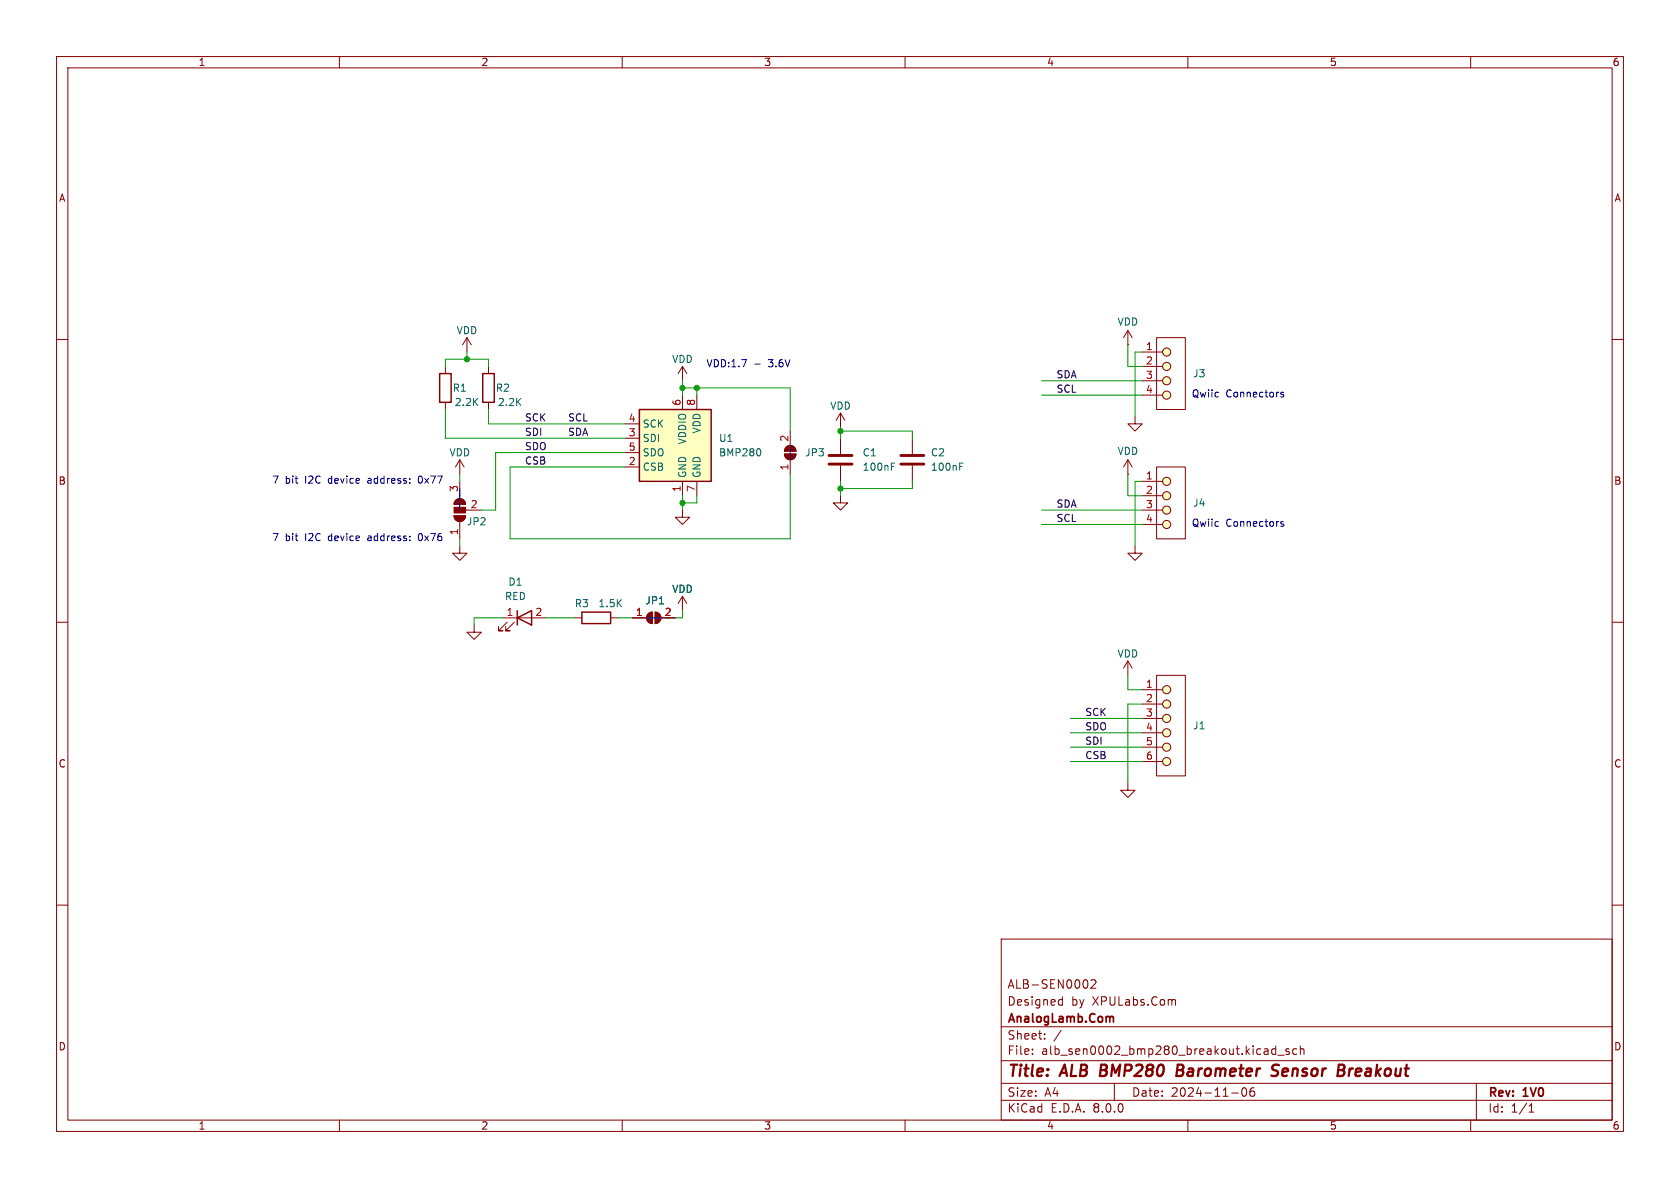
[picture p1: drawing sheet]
<svg xmlns="http://www.w3.org/2000/svg" width="297mm" height="210mm" viewBox="0 0 297 210" stroke-linecap="round" stroke-linejoin="round" font-family="sans-serif">
<g fill="none" stroke="#840000" stroke-width=".18">
<path d="M10 10h277v190h-277zM12 12h273v186h-273zM60 10v2M110 10v2M160 10v2M210 10v2M260 10v2M10 60h2M82.5 59.7l-.7 1.3M82.5 59.7v2.5M82.5 59.7l.8 1.3M199.4 58.4v2.6"/>
<path d="M199.4 58.4l-.8 1.3M199.4 58.4l.8 1.3M285 60h2M78.7 64.8v1.2M78.7 71.1v1.3M86.4 64.8v1.2M86.4 71.1v1.3M120.6 64.8l-.7 1.2M120.6 64.8v2.5M120.6 64.8l.8 1.2M139 79a1.02 1.02 0 0 1 1.1-.2 1.02 1.02 0 0 1 .6 1h-2zM139.7 76.2v2.5"/>
<path d="M148.6 73v2.6M148.6 77.5v2.8M148.6 73l-.8 1.3M148.6 73l.8 1.3M161.3 77.5v2.8M199.4 61h.1M200.7 73.7v1.2h1.2l-1.2 1.3-1.3-1.3h1.3M80.3 91.2h2a1.02 1.02 0 0 1-1 1 1.02 1.02 0 0 1-1-1zM80.6 88.4a1.02 1.02 0 0 1 1.1-.2 1.02 1.02 0 0 1 .6 1h-2zM81.3 96.5v1.3h1.2l-1.2 1.3-1.3-1.3h1.3M81.3 81.3l.7 1.3M81.3 81.3v2.5"/>
<path d="M81.3 85.1v3M81.3 92.2v3.1M81.3 81.3l-.8 1.3M82.3 90.2h2.8M120.6 90.2v1.2h1.3l-1.3 1.3-1.2-1.3h1.2M138.7 80.3h2a1.02 1.02 0 0 1-1 1 1.02 1.02 0 0 1-1-1zM139.7 81.3v2.5M148.6 87.6v1.3h1.3l-1.3 1.3-1.3-1.3h1.3M148.6 82.3v2.8M161.3 82.3v2.8M199.4 83.8h.1M199.4 81.3l-.8 1.3"/>
<path d="M199.4 81.3v2.5M199.4 81.3l.8 1.3M10 110h2M83.8 110.5v1.3h1.3l-1.3 1.2-1.3-1.2h1.3M88.9 109.2h7.6M89.7 110l-1.6 1.5h.8h-.8v-.8M90.9 110l-1.5 1.5h.8h-.8v-.8M204.5 119.4h5v17.8h-5zM285 110h2M201.9 134.6h3.6M201.9 132.1h3.6M201.9 129.5h3.6"/>
<path d="M201.9 127h3.6M201.9 124.5h3.6M201.9 121.9h3.6M10 160h2M285 160h2M177 166h108v32h-108zM187.4 176.7l.4 .1M187.8 176.2v1.5M187.8 177.6l-.4 .1M192.2 173.3l.1 .5-.1 .8M192.9 173.3l.6-.1 .2 .1v.3l-.9 1.1h.9M207.4 176.7l.3 .1 .1 .1v.8"/>
<path d="M60 198v2M110 198v2M160 198v2M177 194.5h108M177 191.5h108M177 187.5h108M177 181.5h108M182.5 186.3v.1M182.5 185.5v.1M184.7 183.6v.1M184.7 182.8v.1M187.6 182.1l-1.3 2"/>
<path d="M197 191.5v3M210 198v2M217.7 193.2h1.2M219.7 192.4l.2-.1a.81 .81 0 0 1 .6 .6 .81 .81 0 0 1-.3 .8l-.2 .1a.81 .81 0 0 1-.3-1.4zM221.7 192.3a.59 .59 0 0 0-.7 .6v.6l.1 .2 .4 .1 .2-.1 .1-.5-.1-.3h-.5l-.2 .3M225.5 184.9v1.5M225.5 185.5l-.4-.1-.3 .3v.4l.2 .2h.5M225.9 186.5h1.1M227.9 185.5l-.4-.1-.2 .2 .1 .2 .5 .2v.3h-.6M229.2 185.5l-.4-.1-.3 .3v.4l.2 .2h.5M229.9 185.5l.2-.1 .4 .1v.9M229.9 184.9v1.5"/>
<path d="M260 198v2M261 191.5v6.5M270.3 196.6h.9M270.3 195.5l.4-.4v1.5"/>
<circle cx="206.2" cy="132.1" r=".72"/>
<circle cx="206.2" cy="134.6" r=".72"/>
<circle cx="206.2" cy="129.5" r=".72"/>
<circle cx="206.2" cy="127" r=".72"/>
<circle cx="206.2" cy="121.9" r=".72"/>
<circle cx="206.2" cy="124.5" r=".72"/>
</g>
<path d="M208.1 189.2h.7M208.8 189.2l.2 .1M208.9 188.2h-.7l-.2 2 .9-.1M209 189.1l-.2 .1M226.1 188.3a.85 .85 0 0 0-1 .1 .45 .45 0 0 0 .1 .8l.4 .1a.49 .49 0 0 1 .3 .5 .49 .49 0 0 1-.4 .4l-.8-.1M238.6 188.9l-.2 1.3M239 188.9l-.4 .4" fill="none" stroke="#840000" stroke-width=".4"/>
<path d="M196.4 179.7l.4 .1v.1v.8" fill="none" stroke="#840000" stroke-width=".3"/>
<g fill="#840000" stroke="#840000" stroke-width=".18">
<path d="M80.3 91.2h2a1.02 1.02 0 0 1-1 1 1.02 1.02 0 0 1-1-1z"/>
<path d="M80.3 89.7h2v1h-2z"/>
<path d="M80.6 88.4a1.02 1.02 0 0 1 1.1-.2 1.02 1.02 0 0 1 .6 1h-2z"/>
<path d="M138.7 80.3h2a1.02 1.02 0 0 1-1 1 1.02 1.02 0 0 1-1-1z"/>
<path d="M139 79a1.02 1.02 0 0 1 1.1-.2 1.02 1.02 0 0 1 .6 1h-2z"/>
</g>
<path d="M77.7 66h2.1v5.1h-2.1zM85.3 66h2.1v5.1h-2.1zM91.4 109.2l2.6-1.2v2.5zM91.4 108v2.5" fill="none" stroke="#840000" stroke-width=".25"/>
<path d="M146.6 82h4M146.6 80.5h4M159.3 82h4M159.3 80.5h4" fill="none" stroke="#840000" stroke-width=".51"/>
<path d="M157.6 82.5h.4M157.6 81.9h.6M169.7 82.5h.4M169.7 81.9h.6" fill="none" stroke="#006464" stroke-width=".18"/>
<g fill="#ffffc2" stroke="#ffffc2" stroke-width=".18">
<circle cx="206.2" cy="134.6" r=".72"/>
<circle cx="206.2" cy="132.1" r=".72"/>
<circle cx="206.2" cy="129.5" r=".72"/>
<circle cx="206.2" cy="127" r=".72"/>
<circle cx="206.2" cy="124.5" r=".72"/>
<circle cx="206.2" cy="121.9" r=".72"/>
</g>
<path d="M113 72.4h12.7v12.7h-12.7z" fill="#ffffc2"/>
<path d="M113 72.4h12.7v12.7h-12.7zM102.9 108.2h5v2h-5z" fill="none" stroke="#840000" stroke-width=".25"/>
<g fill="none" stroke="#840000" stroke-width=".18">
<path d="M204.5 59.7h5v12.7h-5zM110.5 77.5h2.5M110.5 74.9h2.5M120.6 69.9v2.5M123.2 69.9v2.5M201.9 69.9h3.6M201.9 67.3h3.6M201.9 64.8h3.6M201.9 62.2h3.6M110.5 82.6h2.5M110.5 80h2.5M120.6 85.1v2.5"/>
<path d="M123.2 85.1v2.5M200.7 96.5v1.3h1.2l-1.2 1.3-1.3-1.3h1.3M201.9 92.7h3.6M201.9 90.2h3.6M201.9 87.6h3.6M201.9 85.1h3.6M204.5 82.6h5v12.7h-5zM101.6 109.2h1.3M107.9 109.2h1.3M111.8 109.2h2.5M114.6 108.5l.7-.3v2a1.02 1.02 0 0 1-.9-.6 1.02 1.02 0 0 1 .2-1.1zM115.8 108.2a1.02 1.02 0 0 1 1 1 1.02 1.02 0 0 1-1 1z"/>
<path d="M116.8 109.2h2.6M120.6 105.4v2.6M120.6 105.4l-.7 1.3M120.6 105.4l.8 1.3M199.4 116.8l.8 1.3M199.4 116.8v2.6M199.4 116.8l-.8 1.3M199.4 138.4v1.3h1.3l-1.3 1.3-1.3-1.3h1.3"/>
<circle cx="206.2" cy="69.8" r=".72"/>
<circle cx="206.2" cy="64.8" r=".72"/>
<circle cx="206.2" cy="67.3" r=".72"/>
<circle cx="206.2" cy="62.2" r=".72"/>
<circle cx="206.2" cy="90.2" r=".72"/>
<circle cx="206.2" cy="92.7" r=".72"/>
<circle cx="206.2" cy="87.6" r=".72"/>
<circle cx="206.2" cy="85.1" r=".72"/>
</g>
<path d="M134.3 79.4l.2 .4-.2 .7" fill="none" stroke="#006464" stroke-width=".18"/>
<g fill="#ffffc2" stroke="#ffffc2" stroke-width=".18">
<circle cx="206.2" cy="92.7" r=".72"/>
<circle cx="206.2" cy="90.2" r=".72"/>
<circle cx="206.2" cy="87.6" r=".72"/>
<circle cx="206.2" cy="85.1" r=".72"/>
<circle cx="206.2" cy="69.8" r=".72"/>
<circle cx="206.2" cy="67.3" r=".72"/>
<circle cx="206.2" cy="64.8" r=".72"/>
<circle cx="206.2" cy="62.2" r=".72"/>
</g>
<g fill="#840000" stroke="#840000" stroke-width=".18">
<path d="M114.6 108.5l.7-.3v2a1.02 1.02 0 0 1-.9-.6 1.02 1.02 0 0 1 .2-1.1z"/>
<path d="M115.8 108.2a1.02 1.02 0 0 1 1 1 1.02 1.02 0 0 1-1 1z"/>
</g>
<path d="M133.4 64.4h1M139.7 78.7v2.6M226.9 69.4l-.3-.1-.2 .2 .1 .2 .4 .1v.3h-.5M74.1 94.4l-.1 .4 .1 .7M74.1 84.3l-.1 .3 .1 .7M81.3 86.4v3.8M226.9 92.3l-.3-.1-.2 .2 .1 .2 .4 .1v.3h-.5M111.8 109.2h7.6" fill="none" stroke="#0000c2" stroke-width=".18"/>
<g fill="none" stroke="#009600" stroke-width=".18">
<path d="M78.7 64.8v-1.3h7.7v1.3M78.7 72.4v5.1h31.8M82.5 62.2v1.3M86.4 72.4v2.5h24.1M120.6 68.6h19.1v7.6M120.6 67.3v2.6M123.2 68.6v1.3M148.6 75.6v1.9M148.6 76.2h12.7v1.3M184.1 69.9h17.8M184.1 67.3h17.8M199.4 61v3.8h2.5"/>
<path d="M201.9 62.2h-1.2v11.5M81.3 83.8v1.3M81.3 95.3v1.2M110.5 82.6h-20.3v12.7h49.5v-11.5M110.5 80h-22.9v10.2h-2.5M120.6 87.6v2.6M123.2 87.6v1.3h-2.6M148.6 85.1v2.5M161.3 85.1v1.3h-12.7M184.1 92.7h17.8M184.1 90.2h17.8M199.4 83.8v3.8h2.5"/>
<path d="M201.9 85.1h-1.2v11.4M88.9 109.2h-5.1v1.3M96.5 109.2h5.1M109.2 109.2h2.6M120.6 108v1.2h-1.2M199.4 119.4v2.5h2.5M189.2 134.6h12.7M189.2 129.5h12.7M189.2 132.1h12.7M189.2 127h12.7M201.9 124.5h-2.5v13.9"/>
</g>
<g fill="#009600" stroke="#009600" stroke-width=".18">
<circle cx="120.6" cy="68.6" r=".46"/>
<circle cx="123.2" cy="68.6" r=".46"/>
<circle cx="120.6" cy="88.9" r=".46"/>
<circle cx="148.6" cy="76.2" r=".46"/>
<circle cx="148.6" cy="86.4" r=".46"/>
<circle cx="82.5" cy="63.5" r=".46"/>
</g>
<g font-size="2.8" fill="#840000">
<text x="178" y="190.9">Title:</text>
<text x="187.7" y="190.9">ALB BMP280</text>
<text x="209.6" y="190.9">Barometer</text>
<text x="227.3" y="190.9">Sensor</text>
<text x="239.7" y="190.9">Breakout</text>
</g>
<g font-size="2.1" fill="#840000">
<text x="178" y="178">Designed</text>
<text x="178" y="175">ALB-SEN0002</text>
<text x="189.4" y="178">by</text>
<text x="193.2" y="178">XPULabs.Com</text>
<text x="178" y="184">Sheet:</text>
<text x="178" y="181.2">AnalogLamb.Com</text>
<text x="178" y="186.7">File:</text>
<text x="184.1" y="186.7">alb_sen0002_bmp280_breakout.kicad_sch</text>
<text x="178" y="196.9">KiCad</text>
<text x="178" y="194.1">Size:</text>
<text x="184.7" y="194.1">A4</text>
<text x="185.7" y="196.9">E.D.A.</text>
<text x="193.3" y="196.9">8.0.0</text>
<text x="200" y="194.1">Date:</text>
<text x="207" y="194.1">2024-11-06</text>
<text x="263" y="194.3">Rev:</text>
<text x="263" y="196.9">Id:</text>
<text x="267.1" y="196.9">1/1</text>
<text x="269.4" y="194.3">1V0</text>
</g>
<g font-size="1.8" fill="#840000">
<text x="35" y="11.9">1</text>
<text x="85" y="11.9">2</text>
<text x="135" y="11.9">3</text>
<text x="185" y="11.9">4</text>
<text x="235" y="11.9">5</text>
<text x="285" y="11.9">6</text>
<text x="10.3" y="35.9">A</text>
<text x="285.3" y="35.9">A</text>
<text x="10.3" y="85.9">B</text>
<text x="285.3" y="85.9">B</text>
<text x="10.3" y="135.9">C</text>
<text x="285.3" y="135.9">C</text>
<text x="10.3" y="185.9">D</text>
<text x="285.3" y="185.9">D</text>
<text x="35" y="199.9">1</text>
<text x="85" y="199.9">2</text>
<text x="135" y="199.9">3</text>
<text x="185" y="199.9">4</text>
<text x="235" y="199.9">5</text>
<text x="285" y="199.9">6</text>
</g>
<g font-size="1.8" fill="#006464">
<text x="80.6" y="59.3">VDD</text>
<text x="197.5" y="57.8">VDD</text>
<text x="118.7" y="64.4">VDD</text>
<text x="79.9" y="69.4">R1</text>
<text x="80.3" y="72">2.2K</text>
<text x="87.6" y="69.4">R2</text>
<text x="87.9" y="72">2.2K</text>
<text x="210.8" y="66.9">J3</text>
<text x="113.5" y="75.8">SCK</text>
<text x="124.1" y="76.7" transform="rotate(-90 124.1 76.7)">VDD</text>
<text x="146.7" y="72.6">VDD</text>
<text x="79.4" y="80.9">VDD</text>
<text x="113.5" y="83.4">CSB</text>
<text x="113.5" y="78.3">SDI</text>
<text x="113.5" y="80.9">SDO</text>
<text x="121.5" y="78.7" transform="rotate(-90 121.5 78.7)">VDDIO</text>
<text x="127" y="80.9">BMP280</text>
<text x="127" y="78.3">U1</text>
<text x="142.2" y="80.9">JP3</text>
<text x="152.4" y="80.9">C1</text>
<text x="152.4" y="83.4">100nF</text>
<text x="164.5" y="80.9">C2</text>
<text x="164.5" y="83.4">100nF</text>
<text x="197.5" y="80.6">VDD</text>
<text x="121.5" y="84.6" transform="rotate(-90 121.5 84.6)">GND</text>
<text x="124.1" y="84.6" transform="rotate(-90 124.1 84.6)">GND</text>
<text x="210.8" y="89.8">J4</text>
<text x="82.4" y="93.1">JP2</text>
<text x="89.2" y="106.3">RED</text>
<text x="89.8" y="103.7">D1</text>
<text x="101.5" y="107.5">R3</text>
<text x="105.7" y="107.5">1.5K</text>
<text x="114" y="107">JP1</text>
<text x="118.7" y="105">VDD</text>
<text x="197.5" y="116.4">VDD</text>
<text x="210.8" y="129.1">J1</text>
</g>
<g font-size="1.8" fill="#0000c2">
<text x="124.8" y="65.1">VDD:1.7</text>
<text x="136" y="65.1">3.6V</text>
<text x="210.6" y="70.5">Qwiic</text>
<text x="216.7" y="70.5">Connectors</text>
<text x="48" y="85.7">7</text>
<text x="50.4" y="85.7">bit</text>
<text x="54.1" y="85.7">I2C</text>
<text x="58.3" y="85.7">device</text>
<text x="65.5" y="85.7">address:</text>
<text x="74.6" y="85.7">0x77</text>
<text x="48" y="95.9">7</text>
<text x="50.4" y="95.9">bit</text>
<text x="54.1" y="95.9">I2C</text>
<text x="58.3" y="95.9">device</text>
<text x="65.5" y="95.9">address:</text>
<text x="74.6" y="95.9">0x76</text>
<text x="210.6" y="93.3">Qwiic</text>
<text x="216.7" y="93.3">Connectors</text>
</g>
<g font-size="1.8" fill="#a90000">
<text x="202.5" y="62">1</text>
<text x="202.5" y="64.5">2</text>
<text x="120.4" y="71.8" transform="rotate(-90 120.4 71.8)">6</text>
<text x="122.9" y="71.8" transform="rotate(-90 122.9 71.8)">8</text>
<text x="202.5" y="67.1">3</text>
<text x="202.5" y="69.6">4</text>
<text x="111.1" y="77.2">3</text>
<text x="111.1" y="74.7">4</text>
<text x="111.1" y="82.3">2</text>
<text x="111.1" y="79.8">5</text>
<text x="139.4" y="83.3" transform="rotate(-90 139.4 83.3)">1</text>
<text x="139.4" y="78.2" transform="rotate(-90 139.4 78.2)">2</text>
<text x="81" y="87.1" transform="rotate(-90 81 87.1)">3</text>
<text x="83.1" y="89.9">2</text>
<text x="120.4" y="87.1" transform="rotate(-90 120.4 87.1)">1</text>
<text x="122.9" y="87.1" transform="rotate(-90 122.9 87.1)">7</text>
<text x="202.5" y="84.8">1</text>
<text x="202.5" y="87.4">2</text>
<text x="202.5" y="89.9">3</text>
<text x="81" y="94.7" transform="rotate(-90 81 94.7)">1</text>
<text x="202.5" y="92.5">4</text>
<text x="89.5" y="109">1</text>
<text x="94.5" y="109">2</text>
<text x="112.3" y="109">1</text>
<text x="117.4" y="109">2</text>
<text x="202.5" y="121.7">1</text>
<text x="202.5" y="124.2">2</text>
<text x="202.5" y="126.7">3</text>
<text x="202.5" y="129.3">4</text>
<text x="202.5" y="131.8">5</text>
<text x="202.5" y="134.4">6</text>
</g>
<g font-size="1.8" fill="#0f0f0f">
<text x="186.7" y="69.5">SCL</text>
<text x="186.7" y="67">SDA</text>
<text x="92.7" y="77.1">SDI</text>
<text x="92.7" y="74.6">SCK</text>
<text x="100.3" y="74.6">SCL</text>
<text x="100.3" y="77.1">SDA</text>
<text x="92.7" y="82.2">CSB</text>
<text x="92.7" y="79.7">SDO</text>
<text x="186.7" y="89.8">SDA</text>
<text x="186.7" y="92.4">SCL</text>
<text x="191.8" y="129.2">SDO</text>
<text x="191.8" y="126.7">SCK</text>
<text x="191.8" y="131.7">SDI</text>
<text x="191.8" y="134.3">CSB</text>
</g>
</svg>
